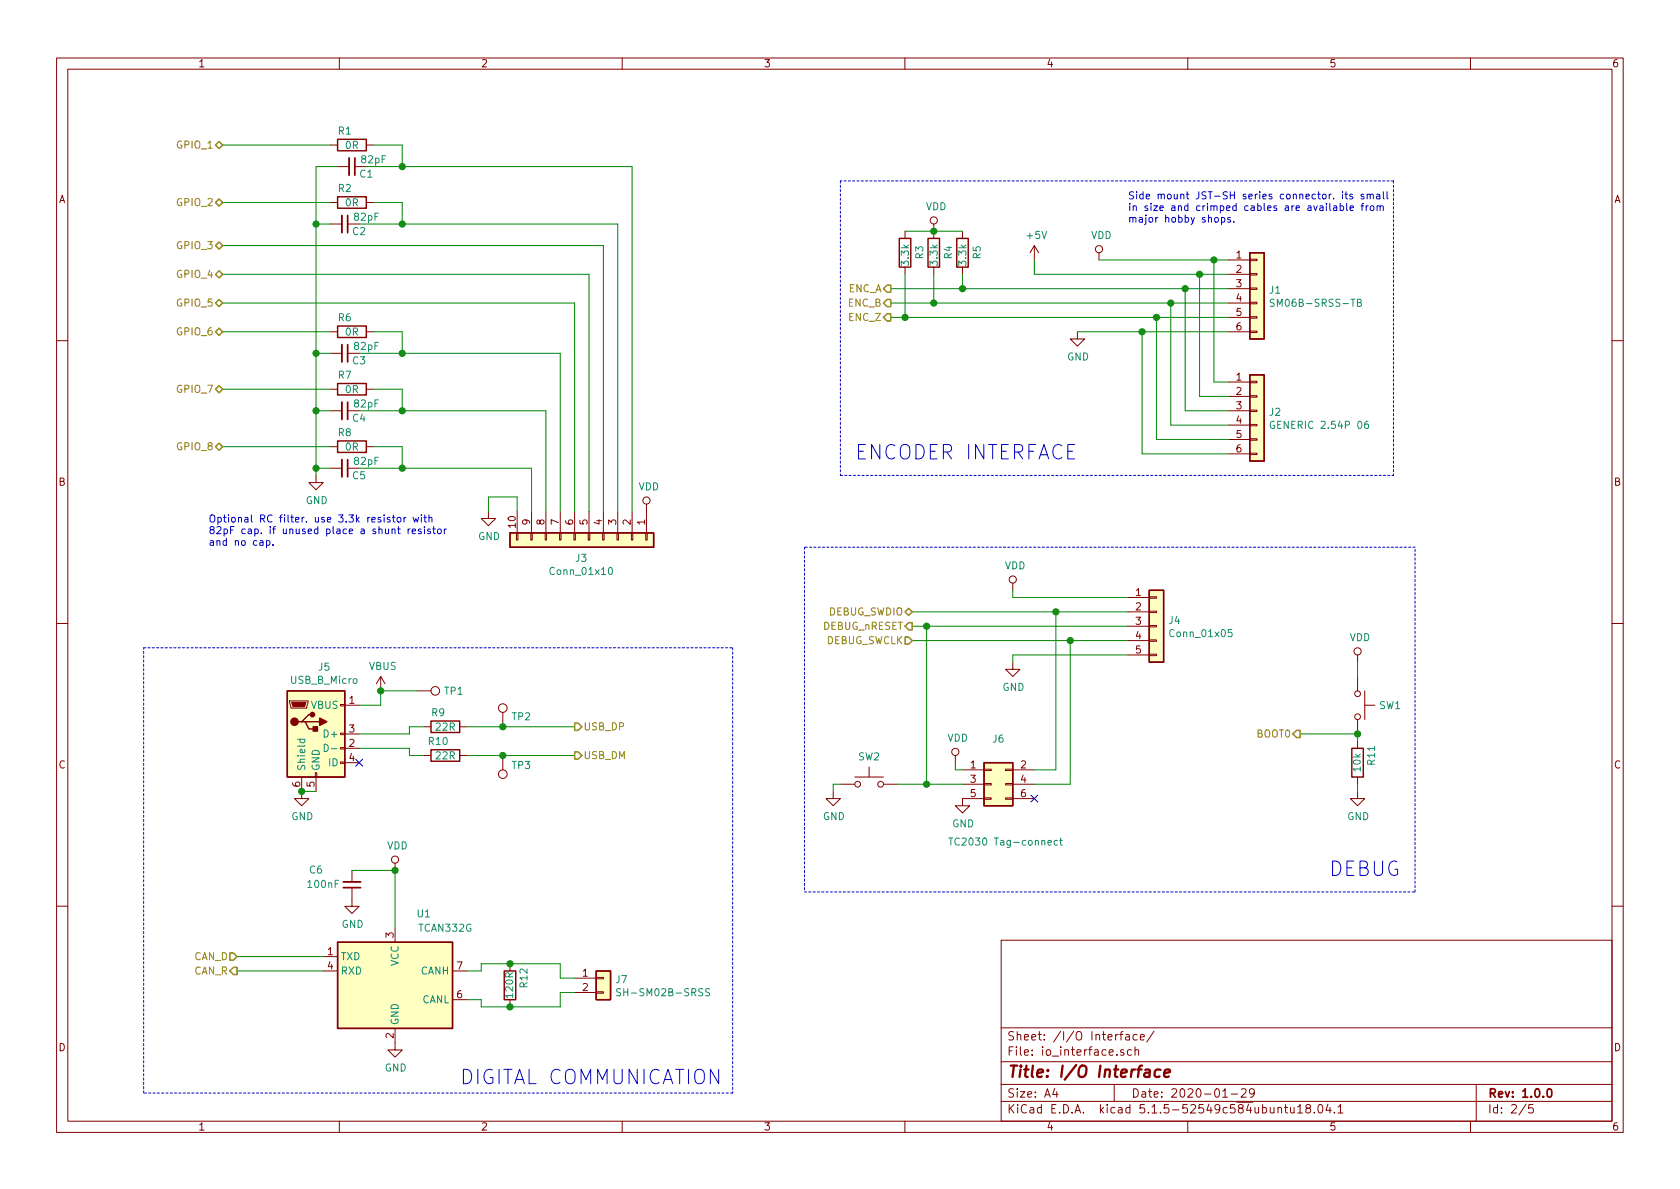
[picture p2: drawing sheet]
<svg xmlns="http://www.w3.org/2000/svg" width="297mm" height="210mm" viewBox="0 0 297 210" stroke-linecap="round" stroke-linejoin="round" font-family="sans-serif">
<g fill="none" stroke="#840000" stroke-width=".18">
<path d="M10 10.3h277v189.9h-277zM12 12.2h273v186.1h-273zM60 10.3v1.9M110 10.3v1.9M160 10.3v1.9M210 10.3v1.9M260 10.3v1.9M58.4 25.6h1.3M58.4 39.6h2.1M58.4 35.8h1.3M59.7 29.5h2M61.5 39.6h2"/>
<path d="M62.7 29.5h2.1M64.8 25.6h1.2M64.8 35.8h1.2M165.1 39.6v2.6M58.4 58.7h1.3M64.8 58.7h1.2M160 40.9v1.3M160 47.2v1.3M165.1 47.2v1.3M170.2 40.9v1.3M170.2 47.2v1.3M182.9 43.4l-.8 1.3"/>
<path d="M182.9 43.4v2.6M182.9 43.4l.7 1.3M190.5 58.7v1.2h1.3l-1.3 1.3-1.3-1.3h1.3M194.3 44.7v1.3M217.2 46h3.8M217.2 48.5h3.8M217.2 51h3.8M217.2 53.6h3.8M217.2 56.1h3.8M217.2 58.7h3.8M221 56h1.2v.3h-1.2zM221 58.5h1.2v.3h-1.2z"/>
<path d="M221 53.5h1.2v.2h-1.2zM221 48.4h1.2v.2h-1.2zM221 45.8h1.2v.3h-1.2zM221 50.9h1.2v.3h-1.2zM10 60.2h2M58.4 72.6h2.1M58.4 79h1.3M58.4 68.8h1.3M58.4 62.5h2.1M61.5 72.6h2M61.5 62.5h2M64.8 79h1.2"/>
<path d="M64.8 68.8h1.2M217.2 67.6h3.8M217.2 70.1h3.8M217.2 72.6h3.8M217.2 75.2h3.8M217.2 77.7h3.8M221 77.6h1.2v.2h-1.2zM221 75.1h1.2v.2h-1.2zM221 70h1.2v.2h-1.2zM221 67.4h1.2v.3h-1.2zM221 72.5h1.2v.3h-1.2zM285 60.2h2"/>
<path d="M55.9 84.1v1.2h1.2l-1.2 1.3-1.3-1.3h1.3M58.4 82.8h2.1M61.5 82.8h2M86.4 90.4v1.3h1.2l-1.2 1.3-1.3-1.3h1.3M91.3 94.2h.3v1.3h-.3zM91.4 90.4v3.8M93.9 94.2h.2v1.3h-.2zM94 90.4v3.8M96.4 94.2h.2v1.3h-.2zM96.5 90.4v3.8M98.9 94.2h.3v1.3h-.3zM99.1 90.4v3.8"/>
<path d="M101.5 94.2h.2v1.3h-.2zM101.6 90.4v3.8M104 94.2h.3v1.3h-.3zM104.1 90.4v3.8M106.6 94.2h.2v1.3h-.2zM106.7 90.4v3.8M109.1 94.2h.2v1.3h-.2zM109.2 90.4v3.8M111.6 94.2h.3v1.3h-.3zM111.8 90.4v3.8M114.2 94.2h.2v1.3h-.2zM114.3 89.1v5.1"/>
<path d="M217.2 80.3h3.8M221 80.1h1.2v.3h-1.2zM10 110.3h2M67.3 119.6l-.8 1.3M67.3 119.6v2.6M67.3 119.6l.8 1.3M179.1 117.1v1.3h1.2l-1.2 1.2-1.3-1.2h1.3M179.1 103.1v1.3M199.4 105.7h3.8M199.4 108.2h3.8M199.4 110.7h3.8M199.4 113.3h3.8"/>
<path d="M199.4 115.8h3.8M203.2 115.7h1.3v.2h-1.3zM203.2 113.2h1.3v.2h-1.3zM203.2 108.1h1.3v.2h-1.3zM203.2 105.5h1.3v.3h-1.3zM203.2 110.6h1.3v.3h-1.3zM240 115.8v1.3M240 119.6v2.6M285 110.3h2M51.2 123.9h3.3v.3l-.3 1h-2.8zM53.3 137.4v3.8h1.3l-1.3 1.3-1.2-1.3h1.2M55.8 136.6h.2v.8h-.2z"/>
<path d="M55.9 137.4v2.5M60.2 134.7h.8v.3h-.8zM60.2 132.2h.8v.3h-.8zM60.2 129.7h.8v.2h-.8zM60.2 124.6h.8v.2h-.8zM61 124.7h2.5M61 132.3h2.5M61 129.8h2.5M61 134.9h2.5M73.7 122.2h2.5M74.9 128.5h1.3M74.9 133.6h1.3"/>
<path d="M81.3 128.5h1.2M81.3 133.6h1.2M88.9 126v2.5M88.9 133.6v2.5M147.3 139.9v1.3h1.3l-1.3 1.3-1.3-1.3h1.3M148.6 138.7h2.5M151.1 137.4h5.1M153.7 135.6v1.8M156.2 138.7h2.5M168.9 133.6v1.3M170.2 138.7h3.8M170.2 136.1h3.8"/>
<path d="M174 136h1.3v.3h-1.3zM174 138.6h1.3v.2h-1.3zM177.8 136h1.3v.3h-1.3zM177.8 138.6h1.3v.2h-1.3zM179.1 138.7h3.8M179.1 136.1h3.8M240 139.9v1.3h1.3l-1.3 1.3-1.2-1.3h1.2M240 127.2v2.6M240 131.1v1.2M240 137.4v1.3M241.3 124.7h1.8M241.3 122.2v5"/>
<path d="M62.2 157v3.3h1.3l-1.3 1.2-1.2-1.2h1.2M62.2 153.9v2.1M69.8 152.6v1.3M174 141.1h1.3v.2h-1.3zM174 141.2h-3.8v1.3h1.2l-1.2 1.3-1.3-1.3h1.3M177.8 141.1h1.3v.2h-1.3zM179.1 141.2h3.8M10 160.2h2M57.1 169.2h2.6M57.1 171.7h2.6M69.8 164.1v2.5M80 171.7h2.5"/>
<path d="M80 176.8h2.5M90.2 170.4v1.3M90.2 176.8v1.2M101.6 173h3.8M101.6 175.5h3.8M105.4 175.4h1.3v.2h-1.3zM105.4 172.8h1.3v.3h-1.3zM177 166.3h108v32h-108zM285 160.2h2M60 198.3v1.9M69.8 181.9v3.8h1.3l-1.3 1.2-1.2-1.2h1.2M110 198.3v1.9"/>
<path d="M160 198.3v1.9M177 194.8h108M177 191.8h108M177 187.8h108M177 181.8h108M186.5 192.5l-.4 1h1M186.8 193v1M197 191.8v3M198 182.9h.6M198.6 182.4l-.4 .2v1.3M198.7 185.7l-.4-.1-.2 .2 .1 .2 .5 .2v.3h-.6M199.1 183h.5l.1 .9"/>
<path d="M199.7 183.3l-.5 .1a.29 .29 0 0 0-.2 .2 .29 .29 0 0 0 .2 .3l.5-.1M200.1 185.7l-.5-.1-.3 .3 .2 .6h.6M200.7 185.7l.2-.1 .4 .1v.9M200.7 185.1v1.5M201 183l-.4-.1-.3 .3 .1 .6 .2 .1 .4-.1M201.6 183.4l.7-.1v-.3l-.5-.1-.2 .2 .1 .7h.6M204 182.3l-1.2 2M210 198.3v1.9M216.2 194h.8M217.7 193.5h1.1M219.5 192.7l.2-.2h.3l.3 .2v.3v.2l-.9 .8h.9M221.8 193.2l-.3 .3h-.3l-.3-.3v-.4l.2-.2 .4-.1 .2 .2a1.13 1.13 0 0 1-.2 1.2l-.4 .1"/>
<path d="M226 196l.2-.2 .3 .1 .1 .9M227.1 195.8h.6M227.3 195.3v1.3l.4 .2M228.2 195.8v.9l.4 .1 .2-.1M228.8 195.8v1M229.4 195.8l.5-.5v1.5M229.4 196.8h.9M231.2 196l-.3-.2v-.3a.48 .48 0 0 1 .7-.1l.1 .2-.1 .3-.6 .1-.1 .3v.4l.3 .1 .4-.1 .1-.2v-.2l-.3-.3M232.4 196.7v.1M233.1 195.5l.3-.2a.8 .8 0 0 1 .5 .8 .8 .8 0 0 1-.5 .7l-.3-.1-.1-.4zM234.8 195.2l-.4 1.1h1M235.2 195.8v1"/>
<path d="M235.9 196.7v.1M236.6 195.8l.4-.5v1.5M236.6 196.8h.8M260 198.3v1.9M261 191.8v6.5M269.8 195.2l-1.2 2M271 195.3h-.7v.7l.2-.1 .5 .1 .1 .2-.1 .5-.2 .1-.5-.1"/>
<circle cx="165.1" cy="39" r=".63"/>
<circle cx="194.3" cy="44.1" r=".63"/>
<circle cx="114.3" cy="88.5" r=".63"/>
<circle cx="179.1" cy="102.5" r=".63"/>
<circle cx="240" cy="115.2" r=".63"/>
<circle cx="77" cy="122.2" r=".76"/>
<circle cx="88.9" cy="125.2" r=".76"/>
<circle cx="88.9" cy="136.9" r=".76"/>
<circle cx="151.6" cy="138.7" r=".51"/>
<circle cx="155.7" cy="138.7" r=".51"/>
<circle cx="168.9" cy="133" r=".63"/>
<circle cx="240" cy="122.7" r=".51"/>
<circle cx="240" cy="126.7" r=".51"/>
<circle cx="69.8" cy="152" r=".63"/>
</g>
<path d="M61.5 38.1v3M62.7 27.9v3.1M61.5 61v3M61.5 71.1v3.1M61.5 81.3v3M60.7 157h3.1M273.7 192.6l.3-.1a.94 .94 0 0 1 0 1.5h-.1a1 1 0 0 1-.2-1.4z" fill="none" stroke="#840000" stroke-width=".3"/>
<path d="M202.5 189.2h.8l-.1 1.2M203.3 189.6l-.7 .1a.4 .4 0 0 0-.3 .3 .4 .4 0 0 0 .2 .4l.7-.1M205.2 189.2a.68 .68 0 0 0-1 .3l-.1 .6 .2 .2 .1 .1 .6-.1M205.9 189.8l1-.2-.1-.4-.6-.1-.3 .3v.9l.2 .1 .6-.1" fill="none" stroke="#840000" stroke-width=".41"/>
<g fill="none" stroke="#840000" stroke-width=".25">
<path d="M59.7 24.6h5.1v2.1h-5.1zM59.7 34.8h5.1v2h-5.1zM59.7 57.7h5.1v2h-5.1zM159 42.2h2v5h-2zM164.1 42.2h2v5h-2zM169.2 42.2h2v5h-2zM221 44.7h2.5v15.2h-2.5zM59.7 78h5.1v2h-5.1zM59.7 67.8h5.1v2h-5.1zM221 66.3h2.5v15.2h-2.5zM90.2 94.2h25.4v2.6h-25.4zM203.2 104.4h2.5v12.7h-2.5z"/>
<path d="M50.8 122.2h10.2v15.2h-10.2zM53.3 127.6h.7l.6 1.3h1.3M54 127.6h2.5M55.2 126.4h-.6l-1.3 1.2h-.6M76.2 127.5h5.1v2h-5.1zM76.2 132.6h5.1v2h-5.1zM174 134.9h5.1v7.6h-5.1zM239 132.3h2v5.1h-2zM59.7 166.6h20.3v15.3h-20.3zM89.2 171.7h2v5.1h-2zM105.4 171.7h2.5v5.1h-2.5z"/>
</g>
<g fill="#ffffc2" stroke="#ffffc2" stroke-width=".18">
<path d="M50.8 122.2h10.2v15.2h-10.2z"/>
<path d="M174 134.9h5.1v7.6h-5.1z"/>
<path d="M203.2 104.4h2.5v12.7h-2.5z"/>
<path d="M221 66.3h2.5v15.2h-2.5z"/>
<path d="M221 44.7h2.5v15.2h-2.5z"/>
<path d="M105.4 171.7h2.5v5.1h-2.5z"/>
<path d="M59.7 166.6h20.3v15.3h-20.3z"/>
<path d="M90.2 94.2h25.4v2.6h-25.4z"/>
</g>
<g fill="#840000" stroke="#840000" stroke-width=".25">
<path d="M55.4 128.5h.7v.8h-.7z"/>
<path d="M56.5 127l1.3 .6-1.3 .7z"/>
<circle cx="52.1" cy="127.6" r=".63"/>
<circle cx="55.2" cy="126.4" r=".38"/>
</g>
<path d="M51.6 124.2h2.5l-.3 .8h-2z" fill="#840000" stroke="#840000" stroke-width=".18"/>
<g fill="none" stroke="#008484" stroke-width=".18">
<path d="M225.3 53l-.5-.1-.2 .1 .1 .5 .5 .2 .1 .2-.2 .3-.5-.1M240 53.5h.5l.2-.2-.1-.3-.6-.1v1.3h.5l.2-.2v-.3l-.3-.2M225.3 74.6a.59 .59 0 0 0-.7 .5 .59 .59 0 0 0 .7 .6l.1-.5h-.3M241.9 74.5l-.4 .1a.87 .87 0 0 0 0 1.2l.4-.2v-.5l-.4-.1-.2 .2M107.7 100.5l.2-.2a.69 .69 0 0 1 .4 .7 .69 .69 0 0 1-.4 .6l-.3-.2v-.3zM217.8 111.3h-.6l-.1 .6 .2-.1 .5 .1v.6l-.2 .1-.5-.1M52.6 130.7h1.3M53.1 130.7v.4l.2 .2 .5-.1v-.5M57.3 131.6a.64 .64 0 0 1 .7 .7 .64 .64 0 0 1-.7 .6zM58.6 132.4h1M167.7 148.2h.8M168.1 148.2v1.2"/>
<path d="M187 148.7l-.4-.1-.2 .2 .1 .6h.5M187.4 148.6h.4M187.5 148.2v1.1l.3 .1M109.7 174.9l-.5-.1-.1 .1v.5l.5 .2 .1 .3-.2 .2-.5-.1M125.5 174.9l-.5-.1-.2 .1v.4l.5 .3 .2 .3-.3 .2-.5-.1"/>
</g>
<path d="M60.5 38.1v3M61.7 27.9v3.1M60.5 61v3M60.5 71.1v3.1M60.5 81.3v3M60.7 156h3.1" fill="none" stroke="#840000" stroke-width=".33"/>
<path d="M148.6 32v52.1M246.4 32v52.1M246.4 32h-97.8M142.2 96.8v60.9M148.6 84.1h97.8M250.2 96.8h-108M25.4 114.5h104.1M129.5 114.5v78.8M142.2 157.7h108M250.2 157.7v-60.9M25.4 193.3v-78.8M129.5 193.3h-104.1" fill="none" stroke="#0000c2" stroke-width=".18" stroke-dasharray=".4 .4"/>
<g fill="none" stroke="#008400" stroke-width=".18">
<path d="M39.4 25.6h19M39.4 35.8h19M55.9 39.6h2.5M59.7 29.5h-3.8v54.6M63.5 39.6h45.7v50.8M64.8 29.5h47v60.9M66 25.6h5.1v3.9M66 35.8h5.1v3.8M39.4 48.5h64.7v41.9M39.4 58.7h19M39.4 53.6h62.2v36.8M39.4 43.4h67.3v47"/>
<path d="M66 58.7h5.1v3.8M157.5 51h59.7M157.5 53.6h59.7M157.5 56.1h59.7M160 48.5v7.6M160 40.9h10.2M165.1 48.5v5.1M170.2 48.5v2.5M182.9 46v2.5h34.3M190.5 58.7h26.7M194.3 46h22.9M201.9 58.7v21.6h15.3"/>
<path d="M204.5 56.1v21.6h12.7M207 53.6v21.6h10.2M209.5 51v21.6h7.7M212.1 48.5v21.6h5.1M214.6 46v21.6h2.6M39.4 68.8h19M39.4 79h19M55.9 62.5h2.5M55.9 72.6h2.5M63.5 62.5h35.6v27.9M63.5 72.6h33v17.8M66 68.8h5.1v3.8"/>
<path d="M66 79h5.1v3.8M55.9 82.8h2.5M63.5 82.8h30.5v7.6M86.4 90.4v-2.5h5v2.5M161.3 108.2h38.1M161.3 110.7h38.1M161.3 113.3h38.1M163.8 110.7v28M179.1 104.4v1.3h20.3M186.7 108.2v27.9h-3.8M189.2 113.3v25.4h-6.3M199.4 115.8h-20.3v1.3"/>
<path d="M240 117.1v2.5M53.3 139.9h2.6M63.5 132.3h8.9v1.3h2.5M73.7 122.2h-6.4v2.5h-3.8M74.9 128.5h-2.5v1.3h-8.9M82.5 133.6h19.1M82.5 128.5h19.1M148.6 138.7h-1.3v1.2M158.7 138.7h11.5M168.9 134.9v1.2h1.3M229.9 129.8h10.1v1.3M240 138.7v1.2"/>
<path d="M62.2 153.9h7.6v10.2M41.9 171.7h15.2M41.9 169.2h15.2M82.5 171.7h2.6v-1.3h14v2.6h2.5M101.6 175.5h-2.5v2.5h-14v-1.2h-2.6"/>
</g>
<g fill="none" stroke="#848400" stroke-width=".25">
<path d="M38.1 25.6l.6-.6 .7 .6-.7 .7zM38.1 35.8l.6-.6 .7 .6-.7 .6zM38.1 53.6l.6-.6 .7 .6-.7 .6zM38.1 48.5l.6-.6 .7 .6-.7 .6zM38.1 58.7l.6-.7 .7 .7-.7 .6zM38.7 42.8l.7 .6-.7 .7-.6-.7zM156.8 50.4h.7v1.3h-.7l-.6-.7zM156.8 53h.7v1.2h-.7l-.6-.6zM156.8 55.5h.7v1.3h-.7l-.6-.7zM38.1 68.8l.6-.6 .7 .6-.7 .7zM38.1 79l.6-.6 .7 .6-.7 .6zM160 108.2l.7-.6 .6 .6-.6 .6z"/>
<path d="M160 112.6h.7l.6 .7-.6 .6h-.7zM160.7 110.1h.6v1.3h-.6l-.7-.7zM101.6 127.9h.6l.7 .6-.7 .7h-.6zM101.6 133h.6l.7 .6-.7 .6h-.6zM229.2 129.2h.7v1.2h-.7l-.6-.6zM40.6 168.5h.7l.6 .7-.6 .6h-.7zM41.3 171.1h.6v1.2h-.6l-.7-.6z"/>
</g>
<g fill="none" stroke="#0000c2" stroke-width=".18">
<path d="M214.8 38.6l.2-.2 .4 .2v.5l-.1 .1-.3 .1-.2-.1zM216 38.5l.3-.1 .3 .3-.1 .5h-.5M216 38.4v1.3M217.5 38.5l-.3-.1-.2 .2 .1 .2 .4 .1v.3h-.5M218.1 39.2v.1M235.1 36v1.1l.2 .1M235.8 36.4h.5v.8M236.3 36.7h-.4l-.2 .2 .1 .3h.5M237 36.4h.3l.3 .2-.2 .6h-.4M237 36v1.2M237.4 33.9v.1M237.4 34.3v.9"/>
<path d="M237.8 34.3h.5M238 33.9v1.1l.3 .2M238.1 36v1.1l.2 .1M238.7 36.8l.6-.1-.1-.3h-.3l-.2 .2 .1 .6h.4M239.1 34.4l-.3-.1-.2 .2 .1 .2 .4 .1v.3h-.5M240.6 36.4h.5M241.1 34.4l-.3-.1-.2 .2 .1 .2 .4 .1v.3h-.5M241.1 36l-.3 .1v1.1M241.6 36.4v.8M241.7 34.5l.2-.2 .3 .1 .1 .8M241.7 34.3v.9M241.9 36.4h-.2l-.1 .2"/>
<path d="M242.3 34.5l.1-.2 .3 .1 .1 .8M242.4 36.4h.3l.2 .1-.1 .7h-.3l-.2-.2zM243.4 34.4h.5l.1 .8M243.5 36.5l.2-.1h.3v.8M243.5 36.4v.8M244 34.6l-.5 .1-.1 .2v.2h.6M244 36.6l.2-.2h.3l.1 .8M244.6 33.9v1.1l.2 .2M245.2 33.9v1.1l.2 .2M47.1 95.7l.4-.1 .2 .2-.1 .6h-.5M47.1 95.6v1.3M48.3 96.3v.1"/>
<path d="M68.9 91.5h-.2l-.2 .2v.1l.4 .2v.3h-.4M69.4 91.5h.4M69.5 91.1v1l.3 .2M70.3 93.5h.5M70.3 91.5h.3l.3 .2-.1 .6h-.3l-.3-.2zM70.5 93.1v1.1l.3 .2M71.4 91.5v.8M71.8 91.5l-.4 .2M72.2 93.5v.9M72.5 93.5l-.2 .1-.1 .2M72.9 93.9l.6-.1-.1-.2-.3-.1-.2 .2v.6h.5M73.1 91.5l.2 .8 .2-.6 .3 .6 .2-.8"/>
<path d="M74.4 93.6l-.3-.1-.1 .2v.2l.4 .1v.3h-.4M74.5 91.1v.1M74.5 91.5v.8M74.9 91.5h.5M75.1 93.1v.1M75.1 93.5v.9M75.1 91.1v1l.3 .2M75.8 91.6l.2-.1h.3l.1 .8M75.8 91.1v1.2M76.1 93.6l-.3-.1-.2 .2 .1 .2 .4 .1v.3h-.5M76.5 93.5h.5M76.7 93.1v1.1l.3 .2"/>
<path d="M77.5 93.6l.3-.1 .2 .3-.1 .5-.3 .1-.3-.2zM78.6 93.5v.9M78.9 93.5l-.3 .3"/>
</g>
<g fill="#008400" stroke="#008400" stroke-width=".25">
<circle cx="240" cy="129.8" r=".51"/>
<circle cx="160" cy="56.1" r=".51"/>
<circle cx="201.9" cy="58.7" r=".51"/>
<circle cx="71.1" cy="39.6" r=".51"/>
<circle cx="88.9" cy="133.6" r=".51"/>
<circle cx="163.8" cy="138.7" r=".51"/>
<circle cx="71.1" cy="62.5" r=".51"/>
<circle cx="88.9" cy="128.5" r=".51"/>
<circle cx="67.3" cy="122.2" r=".51"/>
<circle cx="53.3" cy="139.9" r=".51"/>
<circle cx="55.9" cy="72.6" r=".51"/>
<circle cx="71.1" cy="72.6" r=".51"/>
<circle cx="55.9" cy="82.8" r=".51"/>
<circle cx="204.5" cy="56.1" r=".51"/>
<circle cx="165.1" cy="40.9" r=".51"/>
<circle cx="55.9" cy="39.6" r=".51"/>
<circle cx="165.1" cy="53.6" r=".51"/>
<circle cx="55.9" cy="62.5" r=".51"/>
<circle cx="170.2" cy="51" r=".51"/>
<circle cx="71.1" cy="82.8" r=".51"/>
<circle cx="214.6" cy="46" r=".51"/>
<circle cx="212.1" cy="48.5" r=".51"/>
<circle cx="90.2" cy="178" r=".51"/>
<circle cx="209.6" cy="51" r=".51"/>
<circle cx="186.7" cy="108.2" r=".51"/>
<circle cx="90.2" cy="170.4" r=".51"/>
<circle cx="163.8" cy="110.7" r=".51"/>
<circle cx="207" cy="53.6" r=".51"/>
<circle cx="189.2" cy="113.3" r=".51"/>
<circle cx="71.1" cy="29.5" r=".51"/>
<circle cx="69.9" cy="153.9" r=".51"/>
</g>
<path d="M62.9 134.3l1.2 1.2M64.1 134.3l-1.2 1.2M182.3 140.6l1.2 1.2M183.5 140.6l-1.2 1.2" fill="none" stroke="#000084" stroke-width=".18"/>
<g font-size="3.5" fill="#0000c2">
<text x="151.1" y="81.3">ENCODER INTERFACE</text>
<text x="234.9" y="154.9">DEBUG</text>
<text x="81.3" y="191.8">DIGITAL COMMUNICATION</text>
</g>
<text font-size="2.8" fill="#840000" x="178" y="190.5">Title: I/O Interface</text>
<g font-size="2.1" fill="#840000">
<text x="178" y="184">Sheet: /I/O Interface/</text>
<text x="178" y="186.7">File: io_interface.sch</text>
<text x="178" y="196.9">KiCad E.D.A. kicad 5.1.5-52549c584ubuntu18.04.1</text>
<text x="178" y="194.1">Size: A4</text>
<text x="200" y="194.1">Date: 2020-01-29</text>
<text x="263" y="194.1">Rev: 1.0.0</text>
<text x="263" y="196.9">Id: 2/5</text>
</g>
<g font-size="1.8" fill="#840000">
<text x="35" y="11.9">1</text>
<text x="85" y="11.9">2</text>
<text x="135" y="11.9">3</text>
<text x="185" y="11.9">4</text>
<text x="235" y="11.9">5</text>
<text x="285" y="11.9">6</text>
<text x="10.4" y="35.9">A</text>
<text x="285.4" y="35.9">A</text>
<text x="218.6" y="45.7">1</text>
<text x="218.6" y="48.3">2</text>
<text x="218.6" y="50.8">3</text>
<text x="218.6" y="53.3">4</text>
<text x="218.6" y="55.9">5</text>
<text x="218.6" y="58.4">6</text>
<text x="218.6" y="67.3">1</text>
<text x="218.6" y="69.8">2</text>
<text x="218.6" y="72.4">3</text>
<text x="218.6" y="74.9">4</text>
<text x="218.6" y="77.5">5</text>
<text x="218.6" y="80">6</text>
<text x="10.4" y="85.9">B</text>
<text x="285.4" y="85.9">B</text>
<text x="91.2" y="93.3" transform="rotate(-90 91.2 93.3)">10</text>
<text x="93.7" y="92.8" transform="rotate(-90 93.7 92.8)">9</text>
<text x="96.3" y="92.8" transform="rotate(-90 96.3 92.8)">8</text>
<text x="98.8" y="92.8" transform="rotate(-90 98.8 92.8)">7</text>
<text x="101.3" y="92.8" transform="rotate(-90 101.3 92.8)">6</text>
<text x="103.9" y="92.8" transform="rotate(-90 103.9 92.8)">5</text>
<text x="106.4" y="92.8" transform="rotate(-90 106.4 92.8)">4</text>
<text x="109" y="92.8" transform="rotate(-90 109 92.8)">3</text>
<text x="111.5" y="92.8" transform="rotate(-90 111.5 92.8)">2</text>
<text x="114" y="92.8" transform="rotate(-90 114 92.8)">1</text>
<text x="200.8" y="105.4">1</text>
<text x="200.8" y="107.9">2</text>
<text x="200.8" y="110.5">3</text>
<text x="200.8" y="113">4</text>
<text x="200.8" y="115.6">5</text>
<text x="61.7" y="124.5">1</text>
<text x="61.7" y="129.5">3</text>
<text x="10.4" y="135.9">C</text>
<text x="61.7" y="132.1">2</text>
<text x="61.7" y="134.6">4</text>
<text x="171.6" y="135.9">1</text>
<text x="180.5" y="135.9">2</text>
<text x="285.4" y="135.9">C</text>
<text x="53.1" y="139.2" transform="rotate(-90 53.1 139.2)">6</text>
<text x="55.6" y="139.2" transform="rotate(-90 55.6 139.2)">5</text>
<text x="171.6" y="138.4">3</text>
<text x="171.6" y="141">5</text>
<text x="180.5" y="138.4">4</text>
<text x="180.5" y="141">6</text>
<text x="69.6" y="165.8" transform="rotate(-90 69.6 165.8)">3</text>
<text x="57.9" y="168.9">1</text>
<text x="57.9" y="171.4">4</text>
<text x="80.8" y="171.4">7</text>
<text x="103" y="172.7">1</text>
<text x="80.8" y="176.5">6</text>
<text x="103" y="175.3">2</text>
<text x="10.4" y="185.9">D</text>
<text x="69.6" y="183.6" transform="rotate(-90 69.6 183.6)">2</text>
<text x="285.4" y="185.9">D</text>
<text x="35" y="199.9">1</text>
<text x="85" y="199.9">2</text>
<text x="135" y="199.9">3</text>
<text x="185" y="199.9">4</text>
<text x="235" y="199.9">5</text>
<text x="285" y="199.9">6</text>
</g>
<g font-size="1.8" fill="#008484">
<text x="59.8" y="23.8">R1</text>
<text x="61.1" y="26.3">0R</text>
<text x="64" y="28.9">82pF</text>
<text x="59.8" y="34">R2</text>
<text x="63.7" y="31.4">C1</text>
<text x="61.1" y="36.5">0R</text>
<text x="62.4" y="41.6">C2</text>
<text x="62.7" y="39">82pF</text>
<text x="163.7" y="37.2">VDD</text>
<text x="160.7" y="46.9" transform="rotate(-90 160.7 46.9)">3.3k</text>
<text x="163.2" y="45.8" transform="rotate(-90 163.2 45.8)">R3</text>
<text x="165.8" y="46.9" transform="rotate(-90 165.8 46.9)">3.3k</text>
<text x="168.3" y="45.8" transform="rotate(-90 168.3 45.8)">R4</text>
<text x="170.9" y="46.9" transform="rotate(-90 170.9 46.9)">3.3k</text>
<text x="173.4" y="45.8" transform="rotate(-90 173.4 45.8)">R5</text>
<text x="181.7" y="42.3">+5V</text>
<text x="192.9" y="42.3">VDD</text>
<text x="224.5" y="51.9">J1</text>
<text x="59.8" y="56.8">R6</text>
<text x="61.1" y="59.4">0R</text>
<text x="225.6" y="54.2">SM06B-SRSS-TB</text>
<text x="62.4" y="64.4">C3</text>
<text x="62.7" y="61.9">82pF</text>
<text x="188.7" y="63.7">GND</text>
<text x="59.8" y="67">R7</text>
<text x="61.1" y="69.5">0R</text>
<text x="59.8" y="77.1">R8</text>
<text x="62.4" y="74.6">C4</text>
<text x="62.7" y="72.1">82pF</text>
<text x="224.5" y="73.5">J2</text>
<text x="225.5" y="75.8">GENERIC 2.54P 06</text>
<text x="61.1" y="79.7">0R</text>
<text x="62.7" y="82.2">82pF</text>
<text x="54.1" y="89.1">GND</text>
<text x="62.4" y="84.8">C5</text>
<text x="112.9" y="86.7">VDD</text>
<text x="84.5" y="95.5">GND</text>
<text x="97.6" y="101.7">Conn_01x10</text>
<text x="101.8" y="99.4">J3</text>
<text x="177.6" y="100.7">VDD</text>
<text x="206.7" y="110.4">J4</text>
<text x="207.1" y="112.7">Conn_01x05</text>
<text x="238.6" y="113.4">VDD</text>
<text x="56.4" y="118.6">J5</text>
<text x="65.3" y="118.5">VBUS</text>
<text x="51.5" y="120.9">USB_B_Micro</text>
<text x="55" y="125.3">VBUS</text>
<text x="78.6" y="122.9">TP1</text>
<text x="177.2" y="122.2">GND</text>
<text x="243.9" y="125.4">SW1</text>
<text x="57.6" y="130.4">D+</text>
<text x="75.8" y="131.7">R10</text>
<text x="76.4" y="126.7">R9</text>
<text x="77.1" y="129.2">22R</text>
<text x="90.6" y="127.4">TP2</text>
<text x="167.5" y="131.2">VDD</text>
<text x="175.6" y="131.3">J6</text>
<text x="54" y="136.4" transform="rotate(-90 54 136.4)">Shield</text>
<text x="56.5" y="136.4" transform="rotate(-90 56.5 136.4)">GND</text>
<text x="58.2" y="135.5">ID</text>
<text x="77.1" y="134.3">22R</text>
<text x="90.6" y="136">TP3</text>
<text x="151.8" y="134.5">SW2</text>
<text x="240.6" y="136.3" transform="rotate(-90 240.6 136.3)">10k</text>
<text x="243.1" y="135.2" transform="rotate(-90 243.1 135.2)">R11</text>
<text x="51.5" y="145">GND</text>
<text x="145.5" y="145">GND</text>
<text x="168.4" y="146.3">GND</text>
<text x="169.2" y="149.5">TC2030 Tag-connect</text>
<text x="238.2" y="145">GND</text>
<text x="54.8" y="154.5">C6</text>
<text x="68.4" y="150.2">VDD</text>
<text x="54.6" y="157">100nF</text>
<text x="60.4" y="164.1">GND</text>
<text x="73.8" y="162.2">U1</text>
<text x="74.1" y="164.8">TCAN332G</text>
<text x="60.2" y="169.8">TXD</text>
<text x="60.2" y="172.3">RXD</text>
<text x="70.5" y="170.9" transform="rotate(-90 70.5 170.9)">VCC</text>
<text x="74.4" y="172.3">CANH</text>
<text x="108.9" y="173.9">J7</text>
<text x="74.6" y="177.4">CANL</text>
<text x="90.7" y="176.3" transform="rotate(-90 90.7 176.3)">120R</text>
<text x="93.3" y="174.6" transform="rotate(-90 93.3 174.6)">R12</text>
<text x="110.1" y="176.2">SH-SM02B-SRSS</text>
<text x="70.5" y="181.4" transform="rotate(-90 70.5 181.4)">GND</text>
<text x="68" y="189.5">GND</text>
</g>
<g font-size="1.8" fill="#848400">
<text x="31.4" y="26.3">GPIO_1</text>
<text x="31.4" y="36.4">GPIO_2</text>
<text x="31.4" y="44.1">GPIO_3</text>
<text x="31.4" y="49.1">GPIO_4</text>
<text x="150" y="51.7">ENC_A</text>
<text x="31.4" y="54.2">GPIO_5</text>
<text x="31.4" y="59.3">GPIO_6</text>
<text x="150" y="54.2">ENC_B</text>
<text x="150.2" y="56.8">ENC_Z</text>
<text x="31.4" y="69.5">GPIO_7</text>
<text x="31.4" y="79.6">GPIO_8</text>
<text x="145.4" y="111.4">DEBUG_nRESET</text>
<text x="145.9" y="113.9">DEBUG_SWCLK</text>
<text x="146.4" y="108.8">DEBUG_SWDIO</text>
<text x="103.1" y="129.2">USB_DP</text>
<text x="222.2" y="130.4">BOOT0</text>
<text x="103.1" y="134.2">USB_DM</text>
<text x="34.3" y="169.8">CAN_D</text>
<text x="34.3" y="172.3">CAN_R</text>
</g>
<g font-size="1.8" fill="#0000c2">
<text x="199.4" y="35.2">Side mount JST-SH series connector. its small</text>
<text x="199.4" y="37.3">in size and crimped cables are available from</text>
<text x="199.4" y="39.4">major hobby shops.</text>
<text x="36.8" y="92.4">Optional RC filter. use 3.3k resistor with</text>
<text x="36.8" y="94.5">82pF cap. if unused place a shunt resistor</text>
<text x="36.8" y="96.5">and no cap.</text>
</g>
</svg>
